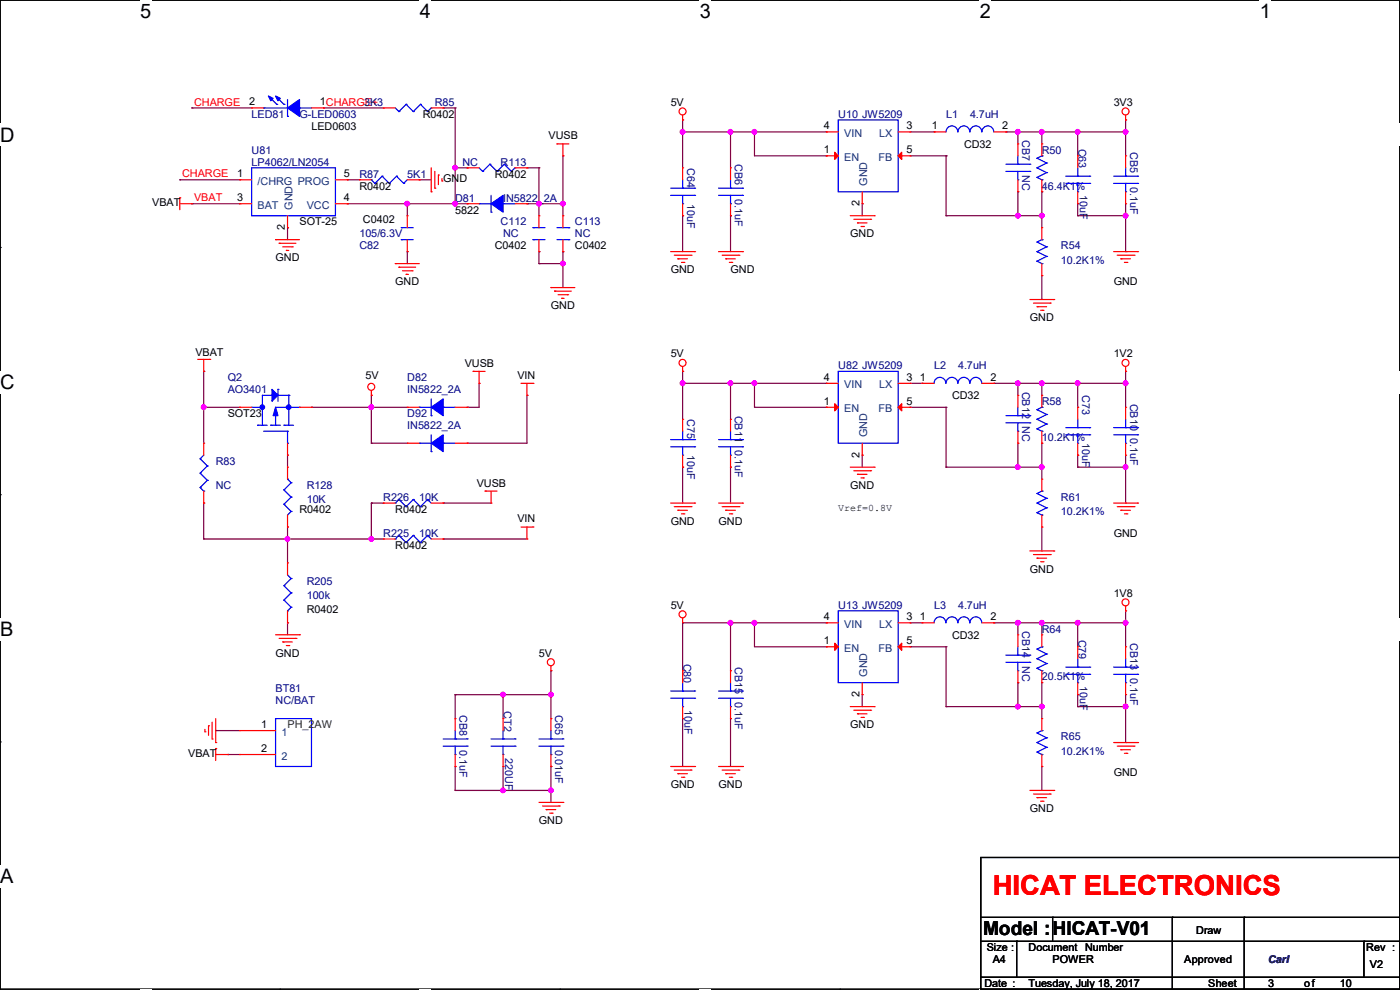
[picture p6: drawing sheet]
<svg xmlns="http://www.w3.org/2000/svg" width="297mm" height="210mm" viewBox="0 0 297 210" stroke-linecap="round" stroke-linejoin="round" font-family="sans-serif">
<path d="M0 0h297v209.8h-297z" fill="none" stroke="#000" stroke-width=".25"/>
<g fill="#fff">
<path d="M29.7 0h2.4v4.8h-2.4z"/>
<path d="M29.7 209.8h2.4v.2h-2.4z"/>
</g>
<path d="M59.4 0h.1M59.4 209.8h.1" fill="none" stroke="#000" stroke-width=".25"/>
<g fill="#fff">
<path d="M89.1 0h2.3v4.8h-2.3z"/>
<path d="M89.1 209.8h2.3v.2h-2.3z"/>
</g>
<path d="M118.8 0h.1M118.8 209.8h.1" fill="none" stroke="#000" stroke-width=".25"/>
<g fill="#fff">
<path d="M148.5 0h2.3v4.8h-2.3z"/>
<path d="M148.5 209.8h2.3v.2h-2.3z"/>
</g>
<path d="M178.2 0h.1M178.2 209.8h.1" fill="none" stroke="#000" stroke-width=".25"/>
<g fill="#fff">
<path d="M207.9 0h2.3v4.8h-2.3z"/>
<path d="M207.9 209.8h2.3v.2h-2.3z"/>
</g>
<path d="M237.6 0h.1M237.6 209.8h.1" fill="none" stroke="#000" stroke-width=".25"/>
<g fill="#fff">
<path d="M267.3 0h2.3v4.8h-2.3z"/>
<path d="M267.3 209.8h2.3v.2h-2.3z"/>
<path d="M0 26.2h3.1v4.8h-3.1z"/>
<path d="M297 26.2v4.8z"/>
<path d="M0 78.7h3.1v4.7h-3.1z"/>
<path d="M297 78.7v4.7z"/>
</g>
<path d="M0 52.5h.1M297 52.5h.1" fill="none" stroke="#000" stroke-width=".25"/>
<g fill="#fff">
<path d="M0 131.1h2.9v4.8h-2.9z"/>
<path d="M297 131.1v4.8z"/>
</g>
<path d="M0 104.9h.1M297 104.9h.1" fill="none" stroke="#000" stroke-width=".25"/>
<g fill="#fff">
<path d="M0 183.6h2.9v4.7h-2.9z"/>
<path d="M296.9 183.6h.1v4.7h-.1z"/>
</g>
<g fill="none" stroke="#000" stroke-width=".25">
<path d="M0 157.4h.1M297 157.4h.1M208.1 181.9h88.9v27.9h-88.9zM208.1 199.7h88.9M208.1 194.6h88.9M215.7 199.7h.1M215.7 199.7v7.6M223.3 194.6h.1M223.3 194.6v5.1M248.7 194.6h.1M248.7 194.6v15.2M263.9 194.6h.1"/>
<path d="M263.9 194.6v15.2M289.3 199.7h.1M289.3 199.7v7.6M297 199.7h.1M297 194.6h.1M208.1 207.3h.1M208.1 207.3h88.9"/>
</g>
<g fill="none" stroke="#800040" stroke-width=".25">
<path d="M38.1 38.1h.1M38.1 38.1h12.7M40.7 22.9h.1M40.7 22.9h12.7M68.6 22.9h.1M68.6 22.9h12.7M73.7 38.1h.1M73.7 38.1h2.5M88.9 38.1h.1M88.9 38.1h2.6M94 22.9h.1M94 22.9h2.6"/>
<path d="M96.6 22.9h.1M96.6 35.6h.1M96.6 22.9v20.3M96.6 35.6h2.5M99.1 35.6h.1M111.8 35.6h.1M111.8 35.6h2.5M114.3 35.6h.1M114.3 35.6v10.2M119.4 33.1h.1M119.4 33.1v12.7M144.8 28h.1"/>
<path d="M144.8 25.4h.1M144.8 28h30.5M144.8 25.4v10.2M155 28h.1M155 28v7.6M160.1 28h.1M160.1 28v5.1h15.2M175.3 33.1h.1M175.3 28h.1M193.1 28h5.1M193.1 33.1h7.6M198.2 28h.1"/>
<path d="M200.7 33.1h.1M200.7 33.1v12.7M213.4 28h.1M213.4 28h25.4M215.9 28h.1M215.9 28v2.5M221 28h.1M221 28v2.5M228.6 28h.1M228.6 28v5.1M238.8 25.4h.1M238.8 28h.1"/>
<path d="M238.8 25.4v7.7M40.7 43.2h.1M40.7 43.2h10.1M61 48.3h.1M61 48.3v2.5M73.7 43.2h.1M73.7 43.2h25.4M86.4 43.2h.1M86.4 53.4h.1M86.4 43.2v2.6M86.4 53.4v2.5M96.6 43.2h.1"/>
<path d="M99.1 43.2h.1M111.8 43.2h.1M111.8 43.2h7.6M114.3 43.2h.1M114.3 55.9h.1M114.3 53.4h.1M114.3 53.4v2.5M114.3 55.9h5.1M119.4 53.4h.1M119.4 55.9h.1M119.4 43.2h.1M119.4 53.4v7.6"/>
<path d="M144.8 45.8h.1M144.8 45.8v7.6M155 45.8h.1M155 45.8v7.6M182.9 43.2h.1M182.9 43.2v2.6M200.7 45.8h.1M200.7 45.8h20.3M215.9 45.8h.1M215.9 40.7h.1M215.9 40.7v5.1M221 40.7h.1"/>
<path d="M221 45.8h.1M221 58.5h.1M221 40.7v7.6M221 58.5v5M228.6 45.8h.1M228.6 43.2h.1M228.6 45.8h10.2M228.6 43.2v2.6M238.8 45.8h.1M238.8 53.4h.1M238.8 43.2v10.2M43.2 78.8h.1"/>
<path d="M43.2 78.8v15.2M144.8 78.8h.1M144.8 78.8v10.1M238.8 78.8h.1M238.8 78.8v7.6M43.2 86.4h.1M43.2 86.4h7.6M61 96.6h.1M61 96.6v2.5M66.1 86.4h.1M66.1 86.4h20.3M78.8 94h.1"/>
<path d="M78.8 86.4h.1M78.8 83.9h.1M78.8 94h7.6M78.8 83.9v10.1M99.1 86.4h.1M99.1 94h.1M101.6 81.3h.1M101.6 81.3v5.1h-2.5M111.8 83.9h.1M111.8 83.9v10.1h-12.7M144.8 81.3h.1M144.8 99.1h.1"/>
<path d="M144.8 99.1v7.6M144.8 81.3h30.5M155 99.1h.1M155 81.3h.1M155 81.3v7.6M155 99.1v7.6M160.1 81.3h.1M160.1 81.3v5.1h15.2M175.3 86.4h.1M175.3 81.3h.1M182.9 96.6h.1M182.9 96.6v2.5"/>
<path d="M193.1 86.4h.1M193.1 86.4h7.6M193.1 81.3h2.5M195.6 81.3h.1M200.7 86.4h.1M200.7 99.1h.1M200.7 86.4v12.7M200.7 99.1h20.3M210.9 81.3h.1M210.9 81.3h27.9M215.9 94h.1M215.9 99.1h.1"/>
<path d="M215.9 81.3h.1M215.9 81.3v2.6M215.9 94v5.1M221 81.3h.1M221 94h.1M221 99.1h.1M221 81.3v2.6M221 94v7.6M228.6 81.3h.1M228.6 99.1h.1M228.6 96.6h.1M228.6 81.3v5.1"/>
<path d="M228.6 96.6v2.5M228.6 99.1h10.2M238.8 81.3h.1M238.8 99.1h.1M238.8 96.6v10.1M43.2 106.7h.1M43.2 114.3h.1M43.2 106.7v7.6M43.2 114.3h38.1M61 111.8h.1M61 114.3h.1M61 111.8v7.6"/>
<path d="M78.8 106.7h.1M78.8 114.3h.1M78.8 106.7v7.6M78.8 106.7h2.5M94 106.7h.1M94 114.3h.1M94 114.3h17.8M94 106.7h10.2M221 111.8h.1M221 111.8v5.1M238.8 106.7h.1M61 132.1h.1"/>
<path d="M61 132.1v2.6M144.8 132.1h.1M144.8 132.1v10.2M144.8 132.1h30.5M155 132.1h.1M155 132.1v10.2M160.1 132.1h.1M160.1 132.1v5.1h15.2M175.3 137.2h.1M175.3 132.1h.1M193.1 137.2h.1M193.1 132.1h.1"/>
<path d="M193.1 132.1h2.5M193.1 137.2h7.6M200.7 137.2h.1M200.7 137.2v12.7M210.9 132.1h.1M210.9 132.1h27.9M215.9 132.1h.1M215.9 132.1v2.6M221 132.1h.1M221 132.1v2.6M228.6 132.1h.1M228.6 132.1v5.1"/>
<path d="M238.8 129.6h.1M238.8 132.1h.1M238.8 129.6v7.6M45.8 155h.1M45.8 155h5M96.6 147.4h.1M96.6 147.4v5M96.6 147.4h20.3M106.7 147.4h.1M106.7 147.4v5M116.9 142.3h.1M116.9 147.4h.1"/>
<path d="M116.9 142.3v10.1M144.8 152.4h.1M144.8 152.4v10.2M155 152.4h.1M155 152.4v10.2M182.9 147.4h.1M182.9 147.4v2.5M200.7 149.9h.1M200.7 149.9h20.3M215.9 144.8h.1M215.9 149.9h.1M215.9 144.8v5.1"/>
<path d="M221 144.8h.1M221 149.9h.1M221 144.8v7.6M228.6 149.9h.1M228.6 147.4h.1M228.6 147.4v2.5M228.6 149.9h10.2M238.8 149.9h.1M238.8 157.5h.1M238.8 147.4v10.1M48.3 160.1h.1M48.3 160.1h2.5"/>
<path d="M96.6 167.7h.1M96.6 162.6h.1M96.6 162.6v5.1M96.6 167.7h20.3M106.7 167.7h.1M106.7 162.6h.1M106.7 162.6v5.1M116.9 167.7h.1M116.9 162.6h.1M116.9 162.6v7.6M221 162.6h.1M221 162.6v5.1"/>
</g>
<g fill="#f0f" stroke="#f0f" stroke-width=".25">
<circle cx="96.5" cy="35.6" r=".49"/>
<circle cx="238.8" cy="28" r=".49"/>
<circle cx="155" cy="28" r=".49"/>
<circle cx="144.8" cy="28" r=".49"/>
<circle cx="119.4" cy="43.2" r=".49"/>
<circle cx="86.4" cy="43.2" r=".49"/>
<circle cx="96.5" cy="43.2" r=".49"/>
<circle cx="114.3" cy="43.2" r=".49"/>
<circle cx="119.4" cy="55.9" r=".49"/>
<circle cx="155" cy="81.3" r=".49"/>
<circle cx="144.8" cy="81.3" r=".49"/>
<circle cx="155" cy="132.1" r=".49"/>
<circle cx="43.2" cy="86.4" r=".49"/>
<circle cx="116.9" cy="147.3" r=".49"/>
<circle cx="106.7" cy="147.3" r=".49"/>
<circle cx="116.9" cy="167.7" r=".49"/>
<circle cx="106.7" cy="167.7" r=".49"/>
<circle cx="228.6" cy="28" r=".49"/>
<circle cx="221" cy="28" r=".49"/>
<circle cx="221" cy="45.7" r=".49"/>
<circle cx="215.9" cy="45.7" r=".49"/>
<circle cx="215.9" cy="99.1" r=".49"/>
<circle cx="221" cy="81.3" r=".49"/>
<circle cx="228.6" cy="81.3" r=".49"/>
<circle cx="238.8" cy="81.3" r=".49"/>
<circle cx="221" cy="99.1" r=".49"/>
<circle cx="238.8" cy="132.1" r=".49"/>
<circle cx="215.9" cy="132.1" r=".49"/>
<circle cx="228.6" cy="132.1" r=".49"/>
<circle cx="221" cy="132.1" r=".49"/>
<circle cx="215.9" cy="149.9" r=".49"/>
<circle cx="221" cy="149.9" r=".49"/>
<circle cx="215.9" cy="81.3" r=".49"/>
<circle cx="215.9" cy="28" r=".49"/>
<circle cx="238.8" cy="149.9" r=".49"/>
<circle cx="238.8" cy="99.1" r=".49"/>
<circle cx="238.8" cy="45.7" r=".49"/>
<circle cx="160" cy="28" r=".49"/>
<circle cx="160" cy="81.3" r=".49"/>
<circle cx="160" cy="132.1" r=".49"/>
<circle cx="78.8" cy="114.3" r=".49"/>
<circle cx="61" cy="114.3" r=".49"/>
<circle cx="78.8" cy="86.4" r=".49"/>
</g>
<g fill="none" stroke="#f00" stroke-width=".25">
<path d="M50.8 38.1h.1M50.8 38.1h2.6M53.4 22.9h.1M53.4 22.9h2.5M66.1 22.9h2.5M68.6 22.9h.1M71.2 38.1h2.5M73.7 38.1h.1M76.2 38.1h.1M76.2 38.1h2.6M81.3 22.9h.1M81.3 22.9h2.6"/>
<path d="M86.4 38.1h2.5M88.9 38.1h.1M91.5 35.6v5.1M91.5 22.9h2.5M92.2 39.9h.1M92.2 36.4v3.5M93 37.1h.1M93 37.1v2.1M93.8 38.4h.1M93.8 37.9v.5M94 22.9h.1M99.1 35.6h.1"/>
<path d="M99.1 35.6h2.5M109.3 35.6h2.5M111.8 35.6h.1M118.2 30.5h.1M118.2 30.5h2.5M119.4 33.1h.1M119.4 30.5v2.6M144.8 25.4h.1M144.8 35.6h.1M144.8 24.4v1M144.8 35.6v2.5M155 35.6h.1"/>
<path d="M155 35.6v2.5M175.3 33.1h.1M175.3 28h.1M175.3 28h2.5M175.3 33.1h2.5M190.5 28h2.6M190.5 33.1h2.6M193.1 28h.1M193.1 33.1h.1M198.2 28h.1M198.2 28h2.5M210.9 28h2.5"/>
<path d="M213.4 28h.1M215.9 30.5h.1M215.9 30.5v2.6M215.9 38.1v2.6M221 30.5h.1M221 30.5v2.6M221 38.1v2.6M228.6 33.1h.1M228.6 33.1v2.5M238.8 25.4h.1M238.8 33.1h.1M238.8 24.4v1"/>
<path d="M238.8 33.1v2.5M38.1 42h.1M38.1 43.2h2.6M38.1 42v2.5M40.7 43.2h.1M50.8 43.2h.1M50.8 43.2h2.6M58.5 50.8h.1M58.5 50.8h5M59.2 51.6h.1M59.2 51.6h3.6M60 52.4h2"/>
<path d="M60.7 53.1h.1M60.7 53.1h.6M61 48.3h.1M61 45.8v2.5M62 52.4h.1M71.2 43.2h2.5M73.7 43.2h.1M83.9 55.9h.1M83.9 55.9h5M84.6 56.7h.1M84.6 56.7h3.6M85.4 57.4h2"/>
<path d="M86.1 58.2h.1M86.1 58.2h.6M86.4 45.8h.1M86.4 53.4h.1M86.4 45.8v2.5M86.4 50.8v2.6M87.4 57.4h.1M91.5 40.7h.1M99.1 43.2h.1M99.1 43.2h2.5M109.3 43.2h2.5M111.8 43.2h.1"/>
<path d="M114.3 53.4h.1M114.3 45.8h.1M114.3 45.8v2.5M114.3 50.8v2.6M119.4 53.4h.1M119.4 45.8h.1M119.4 45.8v2.5M119.4 50.8v2.6M142.3 53.4h5.1M143 54.1h3.6M143.8 54.9h.1M143.8 54.9h2"/>
<path d="M144.6 55.7h.5M144.8 45.8h.1M144.8 43.2v2.6M145.1 55.7h.1M146.6 54.1h.1M147.4 53.4h.1M152.4 53.4h5.1M153.2 54.1h3.6M154 54.9h.1M154 54.9h2M154.7 55.7h.5M155 45.8h.1"/>
<path d="M155 43.2v2.6M155.2 55.7h.1M156.8 54.1h.1M157.5 53.4h.1M180.4 45.8h5.1M181.1 46.5h3.6M181.9 47.3h.1M181.9 47.3h2M182.7 48h.5M182.9 43.2h.1M182.9 40.7v2.5M183.2 48h.1"/>
<path d="M184.7 46.5h.1M185.5 45.8h.1M215.9 40.7h.1M221 58.5h.1M221 48.3h.1M221 40.7h.1M221 48.3v2.5M221 55.9v2.6M228.6 43.2h.1M228.6 40.7v2.5M236.3 53.4h5M237 54.1h3.6"/>
<path d="M237.8 54.9h.1M237.8 54.9h2M238.5 55.7h.6M238.8 43.2h.1M238.8 40.7v2.5M239.1 55.7h.1M240.6 54.1h.1M241.3 53.4h.1M42 76.2h2.5M43.2 78.8h.1M43.2 76.2v2.6M44.5 76.2h.1"/>
<path d="M100.4 78.8h.1M100.4 78.8h2.5M101.6 78.8v2.5M116.9 61h.1M116.9 61h5.1M117.6 61.8h.1M117.6 61.8h3.6M118.4 62.5h2M119.2 63.3h.1M119.2 63.3h.5M120.4 62.5h.1M144.8 78.8h.1"/>
<path d="M144.8 77.8v1M218.5 63.5h5.1M219.2 64.3h3.6M220 65.1h.1M220 65.1h2M220.8 65.8h.5M221.3 65.8h.1M222.8 64.3h.1M223.6 63.5h.1M238.8 78.8h.1M238.8 77.8v1M43.2 94h.1"/>
<path d="M43.2 94v2.6M50.8 86.4h.1M50.8 86.4h2.6M61 99.1h.1M61 96.6h.1M61 94v2.6M61 99.1v2.5M63.5 86.4h2.6M66.1 86.4h.1M78.8 83.9h.1M78.8 82.8v1.1M86.4 86.4h.1"/>
<path d="M86.4 94h.1M86.4 86.4h2.5M86.4 94h2.5M96.6 86.4h2.5M96.6 94h2.5M99.1 86.4h.1M99.1 94h.1M101.6 81.3h.1M110.5 81.3h2.6M111.8 83.9h.1M111.8 81.3v2.6M113.1 81.3h.1"/>
<path d="M144.8 88.9h.1M144.8 99.1h.1M144.8 88.9v2.6M144.8 96.6v2.5M155 88.9h.1M155 99.1h.1M155 88.9v2.6M155 96.6v2.5M175.3 86.4h.1M175.3 81.3h.1M175.3 81.3h2.5M175.3 86.4h2.5"/>
<path d="M180.4 99.1h5.1M181.1 99.9h3.6M182.9 96.6h.1M182.9 94v2.6M184.7 99.9h.1M185.5 99.1h.1M190.5 81.3h2.6M190.5 86.4h2.6M193.1 81.3h.1M193.1 86.4h.1M195.6 81.3h.1M195.6 81.3h2.6"/>
<path d="M208.3 81.3h2.6M210.9 81.3h.1M215.9 83.9h.1M215.9 94h.1M215.9 83.9v2.5M215.9 91.5v2.5M221 94h.1M221 83.9h.1M221 83.9v2.5M221 91.5v2.5M228.6 86.4h.1M228.6 96.6h.1"/>
<path d="M228.6 86.4v2.5M228.6 94v2.6M238.8 86.4h.1M238.8 96.6h.1M238.8 86.4v2.5M238.8 94v2.6M43.2 106.7h.1M43.2 104.2v2.5M61 111.8h.1M61 119.4h.1M61 109.3v2.5M61 119.4v2.6"/>
<path d="M81.3 114.3h.1M81.3 106.7h.1M81.3 106.7h2.6M81.3 114.3h2.6M91.5 106.7h2.5M91.5 114.3h2.5M94 114.3h.1M94 106.7h.1M102.9 104.2h.1M102.9 104.2h2.6M104.2 106.7h.1M104.2 104.2v2.5"/>
<path d="M110.5 111.8h2.6M111.8 114.3h.1M111.8 111.8v2.5M113.1 111.8h.1M142.3 106.7h5.1M143 107.5h3.6M143.8 108.2h.1M143.8 108.2h2M144.6 109h.5M145.1 109h.1M146.6 107.5h.1M147.4 106.7h.1"/>
<path d="M152.4 106.7h5.1M153.2 107.5h3.6M154 108.2h.1M154 108.2h2M154.7 109h.5M155.2 109h.1M156.8 107.5h.1M157.5 106.7h.1M181.9 100.6h.1M181.9 100.6h2M182.7 101.4h.5M183.2 101.4h.1"/>
<path d="M218.5 116.9h5.1M219.2 117.6h3.6M220 118.4h.1M220 118.4h2M220.8 119.2h.5M221 111.8h.1M221 101.6h.1M221 101.6v2.6M221 109.3v2.5M221.3 119.2h.1M222.8 117.6h.1M223.6 116.9h.1"/>
<path d="M236.3 106.7h5M237 107.5h3.6M237.8 108.2h.1M237.8 108.2h2M238.5 109h.6M239.1 109h.1M240.6 107.5h.1M241.3 106.7h.1M58.5 134.7h5M59.2 135.4h3.6M60 136.2h.1M60 136.2h2"/>
<path d="M60.7 136.9h.6M61 132.1h.1M61 129.6v2.5M61.3 136.9h.1M62.8 135.4h.1M63.5 134.7h.1M144.8 132.1h.1M144.8 131.1v1M175.3 137.2h.1M175.3 132.1h.1M175.3 132.1h2.5M175.3 137.2h2.5"/>
<path d="M190.5 132.1h2.6M190.5 137.2h2.6M193.1 132.1h.1M193.1 137.2h.1M195.6 132.1h.1M195.6 132.1h2.6M208.3 132.1h2.6M210.9 132.1h.1M215.9 134.7h.1M215.9 134.7v2.5M221 134.7h.1M221 134.7v2.5"/>
<path d="M228.6 137.2h.1M228.6 137.2v2.5M238.8 129.6h.1M238.8 137.2h.1M238.8 128.6v1M238.8 137.2v2.5M43.5 155.2h.1M43.5 154.7v.5M44.2 154h.1M44.2 154v2M45 156.8h.1M45 153.2v3.6"/>
<path d="M45.8 158.8h.1M45.8 157.5h.1M45.8 152.4v5.1M45.8 158.8v2.5M50.8 155h.1M50.8 155h7.7M96.6 152.4h.1M96.6 152.4v2.6M106.7 152.4h.1M106.7 152.4v2.6M116.9 142.3h.1M116.9 152.4h.1"/>
<path d="M116.9 141.3v1M116.9 152.4v2.6M144.8 142.3h.1M144.8 152.4h.1M144.8 142.3v2.5M144.8 149.9v2.5M155 142.3h.1M155 152.4h.1M155 142.3v2.5M155 149.9v2.5M180.4 149.9h5.1M181.1 150.7h3.6"/>
<path d="M181.9 151.4h.1M181.9 151.4h2M182.7 152.2h.5M182.9 147.4h.1M182.9 144.8v2.6M183.2 152.2h.1M184.7 150.7h.1M185.5 149.9h.1M215.9 144.8h.1M215.9 142.3v2.5M221 144.8h.1M221 152.4h.1"/>
<path d="M221 142.3v2.5M221 152.4v2.6M228.6 147.4h.1M228.6 144.8v2.6M236.3 157.5h5M237 158.3h3.6M237.8 159h.1M237.8 159h2M238.5 159.8h.6M238.8 147.4h.1M238.8 144.8v2.6M239.1 159.8h.1"/>
<path d="M240.6 158.3h.1M241.3 157.5h.1M45.8 160.1h2.5M48.3 160.1h.1M50.8 160.1h.1M50.8 160.1h7.7M96.6 162.6h.1M96.6 160.1v2.5M106.7 162.6h.1M106.7 160.1v2.5M114.3 170.2h5.1M115.1 171h3.6"/>
<path d="M115.9 171.7h.1M115.9 171.7h2M116.6 172.5h.5M116.9 162.6h.1M116.9 160.1v2.5M117.1 172.5h.1M118.7 171h.1M119.4 170.2h.1M142.3 162.6h5.1M143 163.4h3.6M143.8 164.1h.1M143.8 164.1h2"/>
<path d="M144.6 164.9h.5M145.1 164.9h.1M146.6 163.4h.1M147.4 162.6h.1M152.4 162.6h5.1M153.2 163.4h3.6M154 164.1h.1M154 164.1h2M154.7 164.9h.5M155.2 164.9h.1M156.8 163.4h.1M157.5 162.6h.1"/>
<path d="M218.5 167.7h5.1M219.2 168.4h3.6M220 169.2h.1M220 169.2h2M220.8 170h.5M221 162.6h.1M221 160.1v2.5M221.3 170h.1M222.8 168.4h.1M223.6 167.7h.1"/>
<circle cx="144.8" cy="23.6" r=".74"/>
<circle cx="238.8" cy="23.6" r=".74"/>
<circle cx="144.8" cy="77" r=".74"/>
<circle cx="238.8" cy="77" r=".74"/>
<circle cx="78.8" cy="82.1" r=".74"/>
<circle cx="144.8" cy="130.3" r=".74"/>
<circle cx="238.8" cy="127.8" r=".74"/>
<circle cx="116.9" cy="140.5" r=".74"/>
</g>
<g fill="none" stroke="#00f" stroke-width=".25">
<path d="M53.4 35.6h17.8v10.2h-17.8zM55.9 22.9h.1M55.9 22.9h5.1M57.2 20.6l1.5 1.5M58.7 22.1h.1M58.7 20.6l1.5 1.5M60.2 22.1h.1M61 24.7h.1M61 21.1v3.6M63.5 22.9h.1M63.5 22.9h2.6M78.8 38.1h.1"/>
<path d="M78.8 38.1l.7 .8M79.5 38.9h.1M81.1 37.4h.1M81.1 37.4l1.5 1.5M81.1 37.4l-1.6 1.5M82.6 38.9h.1M83.9 22.9l.7 .8M84.1 37.4h.1M84.1 37.4l1.5 1.5M84.1 37.4l-1.5 1.5M84.6 23.7h.1M85.6 38.9h.1"/>
<path d="M86.1 22.1h.1M86.1 22.1l-1.5 1.6M86.1 22.1l1.6 1.6M86.4 38.1l-.8 .8M87.7 23.7h.1M89.2 22.1h.1M89.2 22.1l-1.5 1.6M89.2 22.1l1.5 1.6M90.7 23.7h.1M91.5 22.9h.1M91.5 22.9l-.8 .8M101.6 35.6l.8 .8"/>
<path d="M102.4 36.4h.1M103.9 34.8h.1M103.9 34.8l-1.5 1.6M103.9 34.8l1.6 1.6M105.5 36.4h.1M107 34.8h.1M107 34.8l-1.5 1.6M107 34.8l1.5 1.6M108.5 36.4h.1M109.3 35.6h.1M109.3 35.6l-.8 .8M142.3 39.9h5.1"/>
<path d="M144.8 39.9h.1M144.8 38.1v1.8M147.4 39.9h.1M152.4 39.9h5.1M155 39.9h.1M155 38.1v1.8M157.5 39.9h.1M177.8 25.4h12.7v15.3h-12.7zM203.2 28a1.25 1.25 0 0 0-1.2-1.3 1.25 1.25 0 0 0-1.3 1.3M205.7 28a1.25 1.25 0 0 0-1.2-1.3 1.25 1.25 0 0 0-1.3 1.3M208.3 28a1.25 1.25 0 0 0-1.3-1.3 1.25 1.25 0 0 0-1.2 1.3M210.8 28a1.25 1.25 0 0 0-1.2-1.3 1.25 1.25 0 0 0-1.3 1.3"/>
<path d="M213.4 36.4h5.1M213.4 34.8h5.1M215.9 38.1h.1M215.9 34.8h.1M215.9 33.1v1.7M215.9 36.4v1.7M218.5 36.4h.1M218.5 34.8h.1M220 37.6h.1M220 35.6h.1M220 33.6h.1M220 37.6l1 .5"/>
<path d="M220 35.6l2 1M220 33.6l2 1M221 33.1h.1M221 38.1h.1M221 33.1l-1 .5M222 34.6h.1M222 36.6h.1M222 34.6l-2 1M222 36.6l-2 1M226.1 38.9h5.1M226.1 37.4h5.1M228.6 37.4h.1"/>
<path d="M228.6 35.6v1.8M228.6 38.9v1.8M231.2 38.9h.1M231.2 37.4h.1M236.3 38.9h5M236.3 37.4h5M238.8 37.4h.1M238.8 35.6v1.8M238.8 38.9v1.8M241.3 38.9h.1M241.3 37.4h.1M85.1 48.3h.1"/>
<path d="M85.1 50.8h.1M85.1 50.8h2.6M85.1 48.3h2.6M101.6 43.2h.1M101.6 43.2h2.6M104.2 45h.1M104.2 41.4v3.6M106.7 43.2h.1M106.7 43.2h2.6M113.1 50.8h.1M113.1 48.3h.1M113.1 50.8h2.5"/>
<path d="M113.1 48.3h2.5M118.2 50.8h2.5M118.2 48.3h2.5M120.7 50.8h.1M120.7 48.3h.1M142.3 41.4h5.1M144.8 43.2h.1M144.8 41.4v1.8M147.4 41.4h.1M152.4 41.4h5.1M155 43.2h.1M155 41.4v1.8"/>
<path d="M157.5 41.4h.1M220 55.4h.1M220 53.4h.1M220 51.4h.1M220 55.4l1 .5M220 53.4l2 1M220 51.4l2 1M221 50.8h.1M221 55.9h.1M221 50.8l-1 .6M222 52.4h.1M222 54.4h.1"/>
<path d="M222 52.4l-2 1M222 54.4l-2 1M228.6 40.7h.1M238.8 40.7h.1M177.8 78.8h12.7v15.2h-12.7zM42.5 97.3h.1M42.5 97.3l1.5 1.5M43.2 96.6l-.7 .7M44 98.8h.1M44 98.8l-1.5 1.6M53.4 86.4h2.3M54.7 90.2h.1"/>
<path d="M54.7 90.2h2M55.7 90.2h.1M55.7 86.4h.1M55.9 91.5h5.1M57.4 90.2h.1M57.4 90.2h2.1M57.7 83.9h.1M57.7 83.9h-2v6.3M58.5 90.2h.1M58.5 86.4h5M58.5 87.7v2.5M59 82.6h.1"/>
<path d="M59 83.9h2.3M59 82.6v2.5M60.2 90.2h.1M60.2 90.2h2.1M61 91.5h.1M61 94h.1M61 91.5v2.5M61.3 83.9h.1M61.3 83.9v6.3M63.5 86.4h.1M88.9 86.4h.1M88.9 94h.1"/>
<path d="M88.9 86.4h2.6M88.9 94h2.6M91.5 88.2h.1M91.5 95.8h.1M91.5 84.6v3.6M91.5 92.2v3.6M94 86.4h.1M94 94h.1M94 86.4h2.6M94 94h2.6M142.3 94.8h5.1M142.3 93.3h5.1"/>
<path d="M144.8 96.6h.1M144.8 93.3h.1M144.8 91.5v1.8M144.8 94.8v1.8M147.4 94.8h.1M147.4 93.3h.1M152.4 94.8h5.1M152.4 93.3h5.1M155 96.6h.1M155 93.3h.1M155 91.5v1.8M155 94.8v1.8"/>
<path d="M157.5 94.8h.1M157.5 93.3h.1M198.2 81.3a1.25 1.25 0 0 1 1.2-1.2 1.25 1.25 0 0 1 1.3 1.2M200.7 81.3a1.25 1.25 0 0 1 1.3-1.2 1.25 1.25 0 0 1 1.2 1.2M203.2 81.3a1.25 1.25 0 0 1 1.3-1.2 1.25 1.25 0 0 1 1.2 1.2M205.8 81.3a1.25 1.25 0 0 1 1.2-1.2 1.25 1.25 0 0 1 1.3 1.2M213.4 89.7h5.1M213.4 88.2h5.1M215.9 91.5h.1M215.9 88.2h.1M215.9 86.4v1.8M215.9 89.7v1.8"/>
<path d="M218.5 89.7h.1M218.5 88.2h.1M220 91h.1M220 88.9h.1M220 86.9h.1M220 91l1 .5M220 88.9l2 1.1M220 86.9l2 1M221 86.4h.1M221 91.5h.1M221 86.4l-1 .5M222 87.9h.1"/>
<path d="M222 90h.1M222 87.9l-2 1M222 90l-2 1M226.1 92.2h5.1M226.1 90.7h5.1M228.6 94h.1M228.6 90.7h.1M228.6 88.9v1.8M228.6 92.2v1.8M231.2 92.2h.1M231.2 90.7h.1M236.3 92.2h5"/>
<path d="M236.3 90.7h5M238.8 94h.1M238.8 90.7h.1M238.8 88.9v1.8M238.8 92.2v1.8M241.3 92.2h.1M241.3 90.7h.1M42.5 100.4h.1M42.5 103.4h.1M42.5 100.4l1.5 1.5M42.5 103.4l.7 .8M43.2 104.2h.1"/>
<path d="M44 101.9h.1M44 101.9l-1.5 1.5M60.2 107h.1M60.2 103.9h.1M60.2 107l1.6 1.5M60.2 103.9l1.6 1.6M61 101.6h.1M61 101.6l.8 .8M61.8 108.5h.1M61.8 105.5h.1M61.8 102.4h.1M61.8 108.5l-.8 .8"/>
<path d="M61.8 105.5l-1.6 1.5M61.8 102.4l-1.6 1.5M83.9 114.3h.1M83.9 106.7h.1M84.6 113.6h.1M84.6 106h.1M84.6 113.6l1.5 1.5M84.6 113.6l-.7 .7M84.6 106l-.7 .7M84.6 106l1.5 1.5M86.1 115.1h.1M86.1 107.5h.1"/>
<path d="M87.7 113.6h.1M87.7 106h.1M87.7 113.6l1.5 1.5M87.7 113.6l-1.6 1.5M87.7 106l1.5 1.5M87.7 106l-1.6 1.5M89.2 115.1h.1M89.2 107.5h.1M90.7 113.6h.1M90.7 106h.1M90.7 113.6l.8 .7M90.7 113.6l-1.5 1.5"/>
<path d="M90.7 106l.8 .7M90.7 106l-1.5 1.5M220 108.8h.1M220 106.7h.1M220 104.7h.1M220 108.8l1 .5M220 106.7l2 1M220 104.7l2 1M221 104.2h.1M221 109.3h.1M221 104.2l-1 .5M222 105.7h.1"/>
<path d="M222 107.7h.1M222 105.7l-2 1M222 107.7l-2 1.1M60.2 124.2h.1M60.2 127.3h.1M60.2 124.2l1.6 1.6M60.2 127.3l1.6 1.5M61 129.6h.1M61 122l.8 .7M61.8 122.7h.1M61.8 125.8h.1M61.8 128.8h.1"/>
<path d="M61.8 122.7l-1.6 1.5M61.8 125.8l-1.6 1.5M61.8 128.8l-.8 .8M177.8 129.6h12.7v15.2h-12.7zM198.2 132.1a1.25 1.25 0 0 1 1.2-1.2 1.25 1.25 0 0 1 1.3 1.2M200.7 132.1a1.25 1.25 0 0 1 1.3-1.2 1.25 1.25 0 0 1 1.2 1.2M203.2 132.1a1.25 1.25 0 0 1 1.3-1.2 1.25 1.25 0 0 1 1.2 1.2M205.8 132.1a1.25 1.25 0 0 1 1.2-1.2 1.25 1.25 0 0 1 1.3 1.2M213.4 139h5.1M215.9 139h.1M215.9 137.2v1.8M218.5 139h.1"/>
<path d="M220 139.7h.1M220 137.7h.1M220 139.7l2 1.1M220 137.7l2 1M221 137.2h.1M221 137.2l-1 .5M222 138.7h.1M222 138.7l-2 1M228.6 139.7v1.8M238.8 139.7v1.8M58.5 152.4h7.6v10.2h-7.6zM94 158.3h5.1"/>
<path d="M94 156.8h5.1M96.6 156.8h.1M96.6 155v1.8M96.6 158.3v1.8M99.1 158.3h.1M99.1 156.8h.1M104.2 158.3h5.1M104.2 156.8h5.1M106.7 156.8h.1M106.7 155v1.8M106.7 158.3v1.8M109.3 158.3h.1"/>
<path d="M109.3 156.8h.1M114.3 158.3h5.1M114.3 156.8h5.1M116.9 156.8h.1M116.9 155v1.8M116.9 158.3v1.8M119.4 158.3h.1M119.4 156.8h.1M142.3 148.1h5.1M142.3 146.6h5.1M144.8 149.9h.1M144.8 146.6h.1"/>
<path d="M144.8 144.8v1.8M144.8 148.1v1.8M147.4 148.1h.1M147.4 146.6h.1M152.4 148.1h5.1M152.4 146.6h5.1M155 149.9h.1M155 146.6h.1M155 144.8v1.8M155 148.1v1.8M157.5 148.1h.1M157.5 146.6h.1"/>
<path d="M213.4 140.5h5.1M215.9 142.3h.1M215.9 140.5v1.8M218.5 140.5h.1M220 141.8h.1M220 159.6h.1M220 157.5h.1M220 155.5h.1M220 141.8l1 .5M220 159.6l1 .5M220 157.5l2 1M220 155.5l2 1"/>
<path d="M221 142.3h.1M221 155h.1M221 155l-1 .5M222 140.8h.1M222 156.5h.1M222 158.5h.1M222 140.8l-2 1M222 156.5l-2 1M222 158.5l-2 1.1M226.1 143h5.1M226.1 141.5h5.1M228.6 144.8h.1"/>
<path d="M228.6 141.5h.1M228.6 143v1.8M231.2 143h.1M231.2 141.5h.1M236.3 143h5M236.3 141.5h5M238.8 144.8h.1M238.8 141.5h.1M238.8 143v1.8M241.3 143h.1M241.3 141.5h.1M96.6 160.1h.1"/>
<path d="M106.7 160.1h.1M116.9 160.1h.1M221 160.1h.1"/>
</g>
<g fill="#f00" stroke="#f00" stroke-width=".25">
<path d="M177.1 85.6l.7 .8-.7 .8z"/>
<path d="M190.5 86.4l.8-.8v1.6z"/>
<path d="M177.1 32.3l.7 .8-.7 .7z"/>
<path d="M190.5 33.1l.8-.8v1.5z"/>
<path d="M177.1 136.4l.7 .8-.7 .8z"/>
<path d="M190.5 137.2l.8-.8v1.6z"/>
</g>
<g fill="#00f" stroke="#00f" stroke-width=".25">
<path d="M57.7 82.6l1.3 1.3-1.3 1.2z"/>
<path d="M58.5 86.4l.5 1.8h-1z"/>
<path d="M91.5 86.4l2.5-1.8v3.6z" fill-rule="evenodd"/>
<path d="M61 22.9l2.5-1.8v3.6z" fill-rule="evenodd"/>
<path d="M56.9 20.4l1.1 .5-.6 .5z" fill-rule="evenodd"/>
<path d="M58.5 20.4l1 .5-.5 .5z" fill-rule="evenodd"/>
<path d="M104.2 43.2l2.5-1.8v3.6z" fill-rule="evenodd"/>
<path d="M91.5 94l2.5-1.8v3.6z" fill-rule="evenodd"/>
<circle cx="55.6" cy="86.4" r=".49"/>
<circle cx="61.2" cy="86.4" r=".49"/>
</g>
<text font-size="5.8" fill="#f00" x="210.6" y="189.9">HICAT ELECTRONICS</text>
<g font-size="4.2">
<text x="29.7" y="3.9">5</text>
<text x="89.1" y="3.9">4</text>
<text x="148.5" y="3.9">3</text>
<text x="207.9" y="3.9">2</text>
<text x="267.3" y="3.9">1</text>
<text x="0" y="30.1">D</text>
<text x="0" y="82.5">C</text>
<text x="0" y="135">B</text>
<text x="0" y="187.4">A</text>
<text x="297" y="187.4">A</text>
</g>
<g font-size="4.1">
<text x="208.6" y="198.4">Model :</text>
<text x="223.3" y="198.4">HICAT-V01</text>
</g>
<g font-size="2.3" fill="#f00">
<text x="41.2" y="22.4">CHARGE</text>
<text x="38.7" y="37.6">CHARGE</text>
<text x="41.2" y="42.7">VBAT</text>
</g>
<g font-size="2.3">
<text x="52.9" y="22.4">2</text>
<text x="67.9" y="22.4">1CHARGE+</text>
<text x="142.3" y="22.4">5V</text>
<text x="236.3" y="22.4">3V3</text>
<text x="66.1" y="27.5">LED0603</text>
<text x="89.7" y="25">R0402</text>
<text x="116.4" y="29.5">VUSB</text>
<text x="174.8" y="27.4">4</text>
<text x="192.3" y="27.4">3</text>
<text x="197.7" y="27.4">1</text>
<text x="212.6" y="27.4">2</text>
<text x="174.8" y="32.5">1</text>
<text x="192.3" y="32.5">5</text>
<text x="204.5" y="31.3">CD32</text>
<text x="50.3" y="37.6">1</text>
<text x="72.9" y="37.6">5</text>
<text x="76.2" y="40.2">R0402</text>
<text x="94" y="38.7">GND</text>
<text x="104.9" y="37.7">R0402</text>
<text x="32.3" y="43.8">VBAT</text>
<text x="50.3" y="42.7">3</text>
<text x="63.5" y="47.8">SOT-25</text>
<text x="72.9" y="42.7">4</text>
<text x="77" y="47.3">C0402</text>
<text x="96.6" y="45.3">5822</text>
<text x="182.4" y="43.7" transform="rotate(-90 182.4 43.7)">2</text>
<text x="60.5" y="48.8" transform="rotate(-90 60.5 48.8)">2</text>
<text x="104.9" y="52.9">C0402</text>
<text x="122" y="52.9">C0402</text>
<text x="180.4" y="50.4">GND</text>
<text x="58.5" y="55.5">GND</text>
<text x="142.3" y="58">GND</text>
<text x="155" y="58">GND</text>
<text x="83.9" y="60.5">GND</text>
<text x="116.9" y="65.6">GND</text>
<text x="236.3" y="60.5">GND</text>
<text x="218.5" y="68.2">GND</text>
<text x="41.4" y="75.5">VBAT</text>
<text x="98.6" y="77.8">VUSB</text>
<text x="142.3" y="75.8">5V</text>
<text x="236.3" y="75.8">1V2</text>
<text x="77.5" y="80.3">5V</text>
<text x="109.8" y="80.3">VIN</text>
<text x="174.8" y="80.8">4</text>
<text x="192.3" y="80.8">3</text>
<text x="195.1" y="80.8">1</text>
<text x="210.1" y="80.8">2</text>
<text x="48.3" y="88.5">SOT23</text>
<text x="174.8" y="85.9">1</text>
<text x="192.3" y="85.9">5</text>
<text x="202" y="84.7">CD32</text>
<text x="182.4" y="97.1" transform="rotate(-90 182.4 97.1)">2</text>
<text x="101.1" y="103.2">VUSB</text>
<text x="180.4" y="103.7">GND</text>
<text x="63.5" y="108.8">R0402</text>
<text x="83.9" y="108.8">R0402</text>
<text x="109.8" y="110.8">VIN</text>
<text x="142.3" y="111.3">GND</text>
<text x="152.4" y="111.3">GND</text>
<text x="236.3" y="113.9">GND</text>
<text x="83.9" y="116.4">R0402</text>
<text x="218.5" y="121.5">GND</text>
<text x="65.1" y="130.1">R0402</text>
<text x="142.3" y="129.1">5V</text>
<text x="174.8" y="131.6">4</text>
<text x="192.3" y="131.6">3</text>
<text x="195.1" y="131.6">1</text>
<text x="210.1" y="131.6">2</text>
<text x="236.3" y="126.6">1V8</text>
<text x="174.8" y="136.7">1</text>
<text x="192.3" y="136.7">5</text>
<text x="202" y="135.5">CD32</text>
<text x="58.5" y="139.3">GND</text>
<text x="114.3" y="139.3">5V</text>
<text x="182.4" y="147.9" transform="rotate(-90 182.4 147.9)">2</text>
<text x="55.4" y="154.4">1</text>
<text x="180.4" y="154.5">GND</text>
<text x="39.9" y="160.6">VBAT</text>
<text x="55.4" y="159.5">2</text>
<text x="142.3" y="167.2">GND</text>
<text x="152.4" y="167.2">GND</text>
<text x="236.3" y="164.7">GND</text>
<text x="218.5" y="172.3">GND</text>
<text x="114.3" y="174.8">GND</text>
<text x="209.3" y="201.8">Size :</text>
<text x="218.2" y="201.8">Document</text>
<text x="230.2" y="201.8">Number</text>
<text x="253.8" y="198.2">Draw</text>
<text x="289.9" y="201.8">Rev :</text>
<text x="208.8" y="209.4">Date :</text>
<text x="210.6" y="204.3">A4</text>
<text x="218.2" y="209.4">Tuesday, July 18, 2017</text>
<text x="223.3" y="204.3">POWER</text>
<text x="251.2" y="204.3">Approved</text>
<text x="256.3" y="209.4">Sheet</text>
<text x="269" y="209.4">3</text>
<text x="276.7" y="209.4">of</text>
<text x="284.3" y="209.4">10</text>
<text x="290.6" y="205.3">V2</text>
</g>
<g font-size="2.3" fill="#000080">
<text x="77.3" y="22.4">3K3</text>
<text x="92.2" y="22.4">R85</text>
<text x="53.4" y="25">LED81</text>
<text x="63.5" y="25">G-LED0603</text>
<text x="177.8" y="25">U10 JW5209</text>
<text x="200.7" y="25">L1</text>
<text x="205.8" y="25">4.7uH</text>
<text x="216.9" y="29.8" transform="rotate(90 216.9 29.8)">CB7</text>
<text x="53.4" y="32.6">U81</text>
<text x="53.4" y="35.1">LP4062/LN2054</text>
<text x="98.1" y="35.1">NC</text>
<text x="106.2" y="35.1">R113</text>
<text x="145.8" y="35.6" transform="rotate(90 145.8 35.6)">C64</text>
<text x="155.9" y="34.8" transform="rotate(90 155.9 34.8)">CB6</text>
<text x="221" y="32.6">R50</text>
<text x="228.8" y="31.5" transform="rotate(90 228.8 31.5)">C63</text>
<text x="239.7" y="32.3" transform="rotate(90 239.7 32.3)">CB5</text>
<text x="76.2" y="37.7">R87</text>
<text x="86.4" y="37.7">5K1</text>
<text x="216.9" y="37.1" transform="rotate(90 216.9 37.1)">NC</text>
<text x="221" y="40.2">46.4K1%</text>
<text x="229.1" y="41.4" transform="rotate(90 229.1 41.4)">10uF</text>
<text x="239.7" y="39.7" transform="rotate(90 239.7 39.7)">0.1uF</text>
<text x="96.6" y="42.8">D81</text>
<text x="106.2" y="47.8">C112</text>
<text x="106.7" y="42.8">IN5822_2A</text>
<text x="122" y="47.8">C113</text>
<text x="145.8" y="43.2" transform="rotate(90 145.8 43.2)">10uF</text>
<text x="155.9" y="42.2" transform="rotate(90 155.9 42.2)">0.1uF</text>
<text x="76.2" y="52.9">C82</text>
<text x="76.2" y="50.4">105/6.3V</text>
<text x="106.7" y="50.4">NC</text>
<text x="122" y="50.4">NC</text>
<text x="225.1" y="52.9">R54</text>
<text x="225.1" y="56">10.2K1%</text>
<text x="48.3" y="80.9">Q2</text>
<text x="48.3" y="83.4">AO3401</text>
<text x="86.4" y="80.9">D82</text>
<text x="86.4" y="83.4">IN5822_2A</text>
<text x="177.8" y="78.3">U82 JW5209</text>
<text x="198.2" y="78.3">L2</text>
<text x="203.3" y="78.3">4.7uH</text>
<text x="216.9" y="83.1" transform="rotate(90 216.9 83.1)">CB12</text>
<text x="229.6" y="83.9" transform="rotate(90 229.6 83.9)">C73</text>
<text x="86.4" y="88.5">D92</text>
<text x="145.8" y="88.9" transform="rotate(90 145.8 88.9)">C75</text>
<text x="155.9" y="88.2" transform="rotate(90 155.9 88.2)">CB11</text>
<text x="221" y="85.9">R58</text>
<text x="239.7" y="85.6" transform="rotate(90 239.7 85.6)">CB10</text>
<text x="86.4" y="91">IN5822_2A</text>
<text x="155.9" y="95.5" transform="rotate(90 155.9 95.5)">0.1uF</text>
<text x="216.9" y="90.5" transform="rotate(90 216.9 90.5)">NC</text>
<text x="221" y="93.6">10.2K1%</text>
<text x="229.6" y="94" transform="rotate(90 229.6 94)">10uF</text>
<text x="239.7" y="93" transform="rotate(90 239.7 93)">0.1uF</text>
<text x="45.8" y="98.6">R83</text>
<text x="145.8" y="96.6" transform="rotate(90 145.8 96.6)">10uF</text>
<text x="45.8" y="103.7">NC</text>
<text x="65.1" y="103.7">R128</text>
<text x="65.1" y="106.8">10K</text>
<text x="81.3" y="106.3">R226</text>
<text x="88.9" y="106.3">10K</text>
<text x="225.1" y="106.3">R61</text>
<text x="81.3" y="113.9">R225</text>
<text x="88.9" y="113.9">10K</text>
<text x="225.1" y="109.3">10.2K1%</text>
<text x="65.1" y="124">R205</text>
<text x="65.1" y="127.1">100k</text>
<text x="177.8" y="129.1">U13 JW5209</text>
<text x="198.2" y="129.1">L3</text>
<text x="203.3" y="129.1">4.7uH</text>
<text x="216.9" y="133.9" transform="rotate(90 216.9 133.9)">CB14</text>
<text x="221" y="134.2">R64</text>
<text x="228.8" y="135.7" transform="rotate(90 228.8 135.7)">C79</text>
<text x="239.7" y="136.4" transform="rotate(90 239.7 136.4)">CB13</text>
<text x="145" y="140.8" transform="rotate(90 145 140.8)">C80</text>
<text x="155.9" y="141.5" transform="rotate(90 155.9 141.5)">CB15</text>
<text x="216.9" y="141.3" transform="rotate(90 216.9 141.3)">NC</text>
<text x="239.7" y="143.8" transform="rotate(90 239.7 143.8)">0.1uF</text>
<text x="58.5" y="146.9">BT81</text>
<text x="58.5" y="149.4">NC/BAT</text>
<text x="155.9" y="148.9" transform="rotate(90 155.9 148.9)">0.1uF</text>
<text x="221" y="144.4">20.5K1%</text>
<text x="229.1" y="145.6" transform="rotate(90 229.1 145.6)">10uF</text>
<text x="97.5" y="151.7" transform="rotate(90 97.5 151.7)">CB8</text>
<text x="106.9" y="150.9" transform="rotate(90 106.9 150.9)">CT2</text>
<text x="117.8" y="151.7" transform="rotate(90 117.8 151.7)">C65</text>
<text x="145.2" y="150.7" transform="rotate(90 145.2 150.7)">10uF</text>
<text x="97.5" y="159" transform="rotate(90 97.5 159)">0.1uF</text>
<text x="107.1" y="160.8" transform="rotate(90 107.1 160.8)">220UF</text>
<text x="117.8" y="159" transform="rotate(90 117.8 159)">0.01uF</text>
<text x="225.1" y="157.1">R65</text>
<text x="225.1" y="160.1">10.2K1%</text>
<text x="269" y="204.3">Carl</text>
</g>
<g font-size="2.3" fill="#004080">
<text x="179.1" y="29">VIN</text>
<text x="186.5" y="29">LX</text>
<text x="179.1" y="34.1">EN</text>
<text x="186.4" y="34.1">FB</text>
<text x="54.7" y="39.2">/CHRG PROG</text>
<text x="184" y="39.4" transform="rotate(-90 184 39.4)">GND</text>
<text x="54.7" y="44.3">BAT</text>
<text x="62.1" y="44.5" transform="rotate(-90 62.1 44.5)">GND</text>
<text x="65.1" y="44.3">VCC</text>
<text x="179.1" y="82.4">VIN</text>
<text x="186.5" y="82.4">LX</text>
<text x="179.1" y="87.5">EN</text>
<text x="186.4" y="87.5">FB</text>
<text x="184" y="92.8" transform="rotate(-90 184 92.8)">GND</text>
<text x="179.1" y="133.2">VIN</text>
<text x="186.5" y="133.2">LX</text>
<text x="179.1" y="138.3">EN</text>
<text x="184" y="143.6" transform="rotate(-90 184 143.6)">GND</text>
<text x="186.4" y="138.3">FB</text>
<text x="59.7" y="156">1</text>
<text x="59.7" y="161.1">2</text>
</g>
<text font-size="2.3" fill="#008000" x="61" y="154.5">PH_2AW</text>
<text font-size="2.1" x="177.8" y="108.4">Vref=0.8V</text>
</svg>
